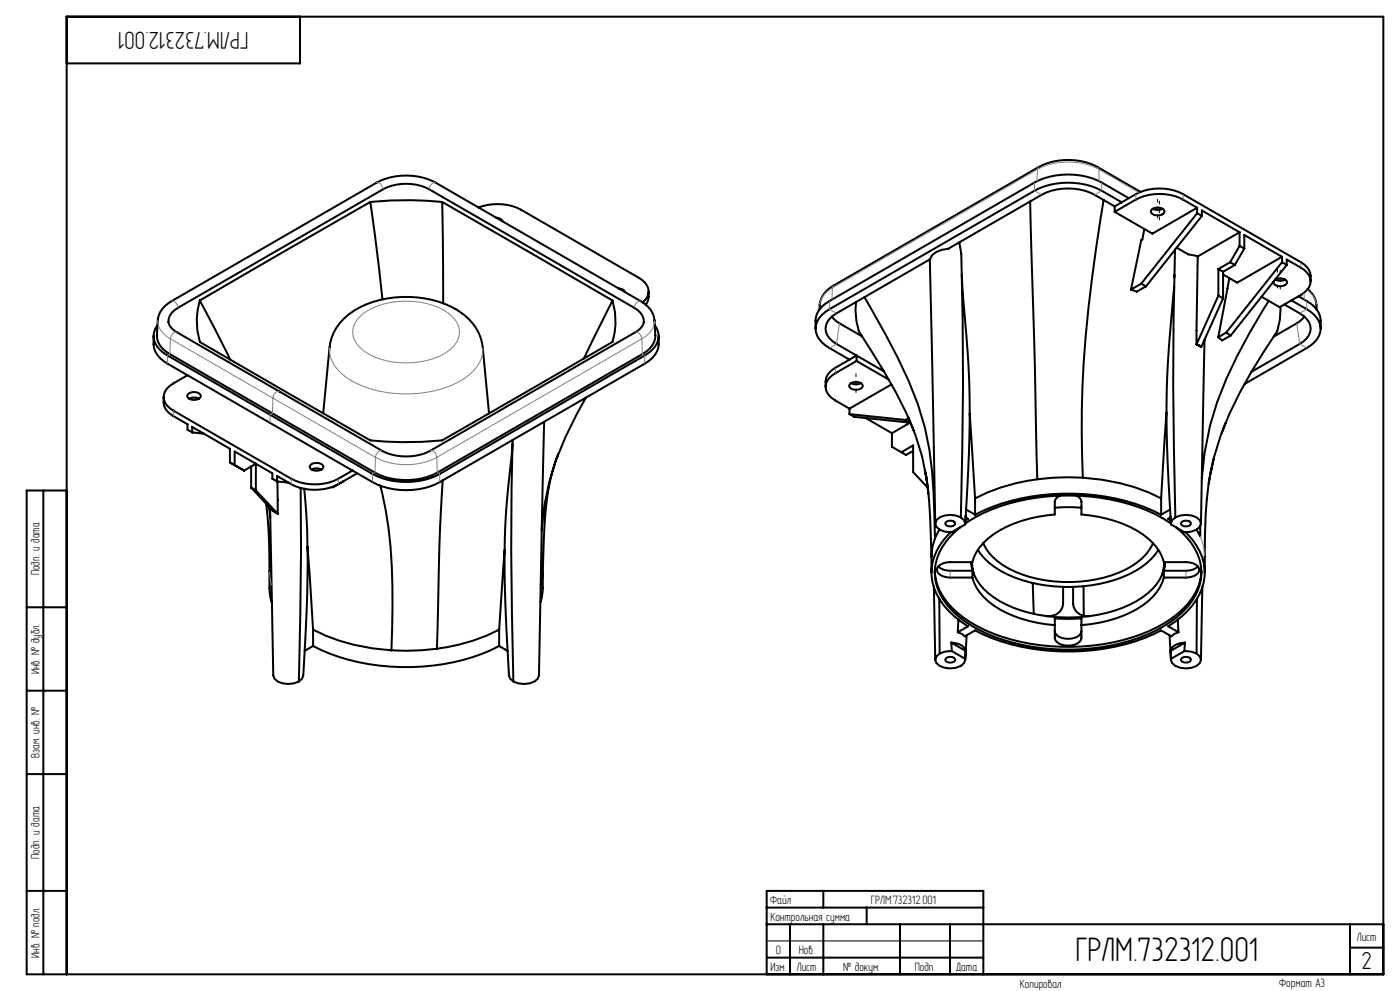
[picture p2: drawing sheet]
<svg xmlns="http://www.w3.org/2000/svg" width="420mm" height="297mm" viewBox="0 0 420 297" stroke-linecap="round" stroke-linejoin="round" font-family="sans-serif">
<path d="M347.3 65.4v-5.6M347.8 65.9v-5.6M383.2 86.3v-5.6M384.1 86.6v-5.6M256.8 117.6v-5.6" fill="none" stroke="#000" stroke-width=".3" stroke-dasharray="15.2 1.3 1.3 1.3" stroke-dashoffset="14.3"/>
<path d="M230 282h65" fill="none" stroke="#000" stroke-width=".3"/>
<g fill="none" stroke="#000" stroke-width=".6">
<path d="M90 5v14h-70M331.1 59.9a410.5 410.5 0 0 0-6.6 69.9l.3 13.4M338.6 59.4l-8.1-4.7a22.3 22.3 0 0 0-20.1 0l-61.6 35.5a7.5 7.5 0 0 0-4.1 8.3M342.2 57.5l-12.9-7.4a19.4 19.4 0 0 0-17.7 0l-61.5 35.5a7.4 7.4 0 0 0-4.2 5.8l-.1 1.4M111.1 60.5a108.3 108.3 0 0 1 21.6 0M111.1 60.5l-51.2 29.6M111.1 60.5l3.6 29.2M132.7 60.5l51.1 29.6M132.7 60.5l.3 30.4M143.6 62.2a15.9 15.9 0 0 1 12.7 .7l35.4 20.4a4.4 4.4 0 0 1 2.4 5.8l-1.3 1.5M148.9 65.2a1.97 1.97 0 0 1 1.8 1.1M278.9 77.7l1.7 79.2"/>
<path d="M287.8 72.6l.6 3.4a1339 1339 0 0 1-.1 79.1M309 60.4l2.2 83.2M334.4 61.9l-6-3.5a17.6 17.6 0 0 0-15.9 0l-28.1 16.2a5.5 5.5 0 0 0-5.4 3.1l-28 16.2a4.9 4.9 0 0 0-2.8 6.6l.7 .9 2.1 1.7 14.2 8.2M334.4 61.9l6.4-3.7a15.6 15.6 0 0 1 14.1 0l35.4 20.4a5.2 5.2 0 0 1 2.9 5.7M334.4 61.9v1.6M336.5 60.6a31.1 31.1 0 0 0-10.6-5.2 22.6 22.6 0 0 0-15.5 1.8l-61.6 35.5a6.7 6.7 0 0 0-4 6.9 7.6 7.6 0 0 0 4 4.7l6 3.5M343.3 68.6l-.6 3.1-.3 .2-3.1 14.9M345.4 62.9a2.77 2.77 0 0 1 3.9 .2 1.74 1.74 0 0 1-2.5 1.4 1.23 1.23 0 0 1-1.4-1.6zM345.8 62.6a3.2 3.2 0 0 0 3 0M352.5 74.8a1340.4 1340.4 0 0 0 .1 80.3M353 74.2l3.5 2 2.8 .7M359.1 62.3a19.5 19.5 0 0 0-9.7-4.1 15.1 15.1 0 0 0-8.6 1.6l-6.4 3.7"/>
<path d="M359.1 62.3l-13.4 7.7-11.3-6.5M359.1 62.3v1.6M359.1 63.9l-16.7 21.1M359.1 63.9l1.5 .8M359.3 76.9l-.3 26.3M360.6 64.7v-1.6l11.3 6.5M360.6 64.7l-16.8 21.1M369 78.6l-3.5 2M369 78.6l1.5 .8M370.5 79.4l-3.6 2.1M371.9 69.6l-12.6 7.3M371.9 69.6v4.1"/>
<path d="M371.9 73.7l-2.9 4.9M371.9 73.7l1.4 .8M373.3 74.5v-4.1l11.3 6.6M373.3 74.5l-2.8 4.9M384.6 77l-13.4 7.7-4.3-2.4M384.6 78.6l1.4 .8M384.6 77v1.6M384.6 78.6l-16.8 21.1M386 79.4v-1.6l4.3 2.4a4.4 4.4 0 0 1 2.4 5.9l-1.4 1.6-7.4 4.4-5.4-3.2M386 79.4l-16.7 21.1M47.2 97.4a5.3 5.3 0 0 0 .8 7.4l2.2 1.7 61.6 35.5a22.3 22.3 0 0 0 20.1 0l61.5-35.5a6.7 6.7 0 0 0 4.1-6.9l-1.1-2.2M49.7 91.5l1.8-1.2 61.5-35.5a19.4 19.4 0 0 1 17.7 0l61.5 35.5a7.3 7.3 0 0 1 4.2 5.8l.2 4.4a6.4 6.4 0 0 1-3.9 5.6l-61.5 35.5a20.7 20.7 0 0 1-18.7 0l-61.6-35.5a6.4 6.4 0 0 1-3.8-5.6l.2-4.5a6.1 6.1 0 0 1 2.4-4.5z"/>
<path d="M50.5 96.5a4.6 4.6 0 0 1 2.9-4.2l61.5-35.6a15.3 15.3 0 0 1 13.9 0l61.5 35.6a4.6 4.6 0 0 1 2.8 4.2M50.5 96.5a4.3 4.3 0 0 0 2.6 3.1l61.5 35.5a16.2 16.2 0 0 0 14.5 0l61.8-35.7a4.3 4.3 0 0 0 2.2-2.9M59.9 90.1a21.3 21.3 0 0 0 .1 12.4l51.1 29.5a108.3 108.3 0 0 0 21.5 0l51.1-29.5a21.3 21.3 0 0 0 .1-12.4M59.9 90.1l9.2 17.7M183.8 90.1l-8.7 17.4M185.6 86.5a1.97 1.97 0 0 1 1.9 1.1M194.6 87.3a4.9 4.9 0 0 1-.9 4M249.6 94.9l1.2 1.3 1 .7 6.8 3.9M256.8 90.5l-.2 2.5 .3 3.1 .7 3.2a214.4 214.4 0 0 1 14.3 24.4 70.3 70.3 0 0 1 6.6 24.3M259.3 89.1a265.8 265.8 0 0 1 13.3 25.1 85.1 85.1 0 0 1 7.5 33.8l.4 13.4M288.5 82.4l.2 4a346.7 346.7 0 0 1 2 49.6l-1.1 21M342.4 85l-3.1 1.8"/>
<path d="M342.4 85l1.4 .8M343.8 85.8l-2.8 1.6-1.7-.6M352.3 86a338.1 338.1 0 0 0-1.2 68.3M352.3 82.4v.7M365.5 80.6v8M365.5 88.6l-6.5 14.6M365.5 88.6l1.4 .8M365.5 80.6l1.4 .9M366.9 89.4l-6.5 14.6-1.4-.8M366.9 81.5v7.9M367.8 99.7l1.5 .8M367.8 99.7l-2.3 1.4"/>
<path d="M368.8 83.3l-3.3 17.8M380.6 90.2a168.4 168.4 0 0 0-15.4 30.3l-2.2 7-1.6 8.2-.9 7.7M382.5 83.9l.1-.1a2.77 2.77 0 0 1 3.5 .5 1.74 1.74 0 0 1-2.6 1.5 1.37 1.37 0 0 1-1.4-1.4M382.6 83.8a3.2 3.2 0 0 0 3 0M384.1 91.9l-.2 4-.7 3.4a151.7 151.7 0 0 0-17 31.2l-2 6.6-.8 4M385.3 91.2l4.6 2.7a4.9 4.9 0 0 1 2.7 6.6l-1.5 1.8-1.2 .8-14.5 8.3M387.4 90a19 19 0 0 1 7.7 5.3 5.6 5.6 0 0 1-1.8 8.2l-19.9 11.6M389.6 88.8a12.7 12.7 0 0 1 6.1 5.1l.5 2.1v2.5M391.3 94.9l-1.2 1.3-1.1 .7-6.9 4M392.3 86.6a6.4 6.4 0 0 1 2.6 4.7M394.9 91.3l.1 1.5M46.1 100.7a7.4 7.4 0 0 0 4.1 8.3l61.6 35.5a22.3 22.3 0 0 0 20.1 0l61.5-35.5a7.5 7.5 0 0 0 4.2-8.3"/>
<path d="M49.1 119a5.2 5.2 0 0 0 2.9 5.7l4.3 2.4v1.7l1.4 .8M56.3 112.5l-4.3 2.4a4.4 4.4 0 0 0-2.4 5.9l.6 .8 1.8 1.5 35.4 20.4a15.6 15.6 0 0 0 14.1 0l4.2-2.5M56.3 118.2a2.77 2.77 0 0 1 3.9 .2 1.74 1.74 0 0 1-2.5 1.4 1.23 1.23 0 0 1-1.4-1.6zM56.7 119.5a3.2 3.2 0 0 1 3 0M98.9 104l-1.9 19.9M98.9 104.1a15.2 15.2 0 0 1 9.3-12.1 31.9 31.9 0 0 1 29.5 1.2 14.6 14.6 0 0 1 7.1 10.8l1.9 19.9M175.8 119.2a106 106 0 0 0-11 25.2l-1.4 6.5-.9 8.1M254.9 115.1a2.77 2.77 0 0 1 3.9 .2 1.74 1.74 0 0 1-2.5 1.5 1.23 1.23 0 0 1-1.4-1.7zM255.3 114.8a3.2 3.2 0 0 0 3 0M257 108.2l-6.4 3.7a4.4 4.4 0 0 0-2.4 5.8l1.4 1.6 5.2 3.2M257 108.2v-1.6l-6.4 3.6a5.2 5.2 0 0 0-2.9 5.7M257 108.2l9.6 5.5"/>
<path d="M267.4 115.2l-12.6 7.3M359.8 103.5l-.1 .1M361.4 101.8l-1.1 55.1M369.3 100.5l-2.7 1.5-1.1-.9M57.7 129.6v-1.6l11.3 6.5v4.1l4.2 2.4 3.6-2v8M57.7 129.6l3.4 .4M70.4 139.4v-4.1l11.3 6.5v1.7l1.4 .8M75.3 139.8v6.3M93.1 139.4a2.77 2.77 0 0 1 3.8 .2 1.74 1.74 0 0 1-2.5 1.4 1.23 1.23 0 0 1-1.3-1.6zM153.7 133v.9a299 299 0 0 0-1.4 61l.4 7.6M153.8 131.9a1238.5 1238.5 0 0 0 .2 72.3M163.2 126.4l-1.5 76a4 4 0 0 1-4.5 2.6l-1.7-.2-1.5-.6"/>
<path d="M167.4 136.2a64.5 64.5 0 0 0-4.1 21.7l-.5 13.9-.6 3.5M254.8 122.5v1.6M254.8 124.1l16.8 1.8M254.8 124.1l1.5 .8 16.7 1.8M259.7 125.3l7.9 4.5M267.6 129.8v4.1l4.2 2.5 2.1-1.3M270.4 135.5l3.5-2v8l4.4 4.7M271.6 125.9l1.4 .8M272.4 124.9l1.8 4.4M272.6 125.3l-1 .6M273 126.7l-5.4 3.1M290.9 123.9l1.6 25.5"/>
<path d="M350 123.5l-1.7 25.9M364.1 137.5l-1.5 7.4M367.6 126.8l-1.1 3M13 147v145M20 147h-12v145h407v-287h-395v287M75.3 146.1l1.5 .9M75.3 146.1l6.6 7.1 1.4 .8M76.8 147l6.5 7M79.8 151a184.5 184.5 0 0 1 1.1 26.2l.6 3.4M80.6 151.7l.5 3.3M81 152.2l1 50.2a4 4 0 0 0 4.5 2.6l1.7-.2 1.5-.6M82.5 153.4l.1 .2"/>
<path d="M83.1 144.3l3.5 .4M83.2 144.3l.1 9.7M90.2 146.2l.1 18.6-.6 39.4M91.3 146.4a246.1 246.1 0 0 1 .4 42.7l-.7 13.4-.4 .9-.9 .8M93.5 140.7a3.2 3.2 0 0 1 3 0M103 144.3l-3.1 1.7h-.4M107.2 141.8l-5.7 3.3a15.6 15.6 0 0 1-14.1 0l-4.3-2.4v1.6M114.1 145.5a130.6 130.6 0 0 1 3.6 36.6l-.3 12.8M132.8 144a788.6 788.6 0 0 0-1.5 44l-.2 6.4M277.5 140.9l.5 3.1M277.7 141.9a153.7 153.7 0 0 1 1.7 25M280.9 155.9a6.2 6.2 0 0 1 8.3 0l.4 1.3-4 2.3a5.7 5.7 0 0 1-4.7-1.6l-.3-1z"/>
<path d="M281.9 158.7l-1.4 2.7M283.7 156.6a1.87 1.87 0 0 1 2.9 .3 1.73 1.73 0 0 1-3 0zM285.2 159.5a15.6 15.6 0 0 0-4.2 18.5 24.6 24.6 0 0 0 9.4 9.7l-3.1 1.8M289.7 155.1l.7 .4-.8 .5M289.7 154.6v.4M289.8 152.7l2.7 1.6M292.5 154.3a65.1 65.1 0 0 1 45.2-4.2 50 50 0 0 1 10.6 4.2M292.5 149.4v4.9M311.2 143.6a57 57 0 0 0-18.7 5.8M316.4 152.2l4-.2 4 .2M318 148.5a2.28 2.28 0 0 0-1.6 1.9v3.8a34 34 0 0 0-21.3 8.4 12.8 12.8 0 0 0-3.4 5.9h-6.6a3.5 3.5 0 0 0-4 2.3 3.5 3.5 0 0 0 4 2.3h6.6M322.9 148.5a2.28 2.28 0 0 1 1.5 1.9v3.8a34 34 0 0 1 21.4 8.4 12.8 12.8 0 0 1 3.4 5.9h6.6a3.5 3.5 0 0 1 4 2.3 3.5 3.5 0 0 1-4 2.3h-6.6"/>
<path d="M324.8 143.2h-9l-4.6 .4M324.8 143.2a58.7 58.7 0 0 1 23.5 6.2M348.3 149.4v4.9M351 152.7l-2.7 1.6M351.1 154.6l.1 .4M351.2 154.8l.1 2.2M351.2 155.1l-.7 .4 .8 .5M351.3 156.9a54.6 54.6 0 0 0-30.5-8.4 55.1 55.1 0 0 0-31.3 8.4M352.6 155.1a6.5 6.5 0 0 1 7.3 .8l.4 1-.4 1-.9 .8M352.6 155.1l-1 .8-.3 1.3 4 2.3 2.2-.2 1.5-.6M352.8 158a17.3 17.3 0 0 1 7.5 15.2 19.4 19.4 0 0 1-9 13.1 56.2 56.2 0 0 1-32.8 8.4 54.3 54.3 0 0 1-29.4-8.8 18.9 18.9 0 0 1-8.6-13.2 16.5 16.5 0 0 1 6.3-13.6l1.2-1M354.4 156.6a1.87 1.87 0 0 1 2.9 .3 1.73 1.73 0 0 1-3 0z"/>
<path d="M355.6 159.5a15.6 15.6 0 0 1 4.3 18.5 24.6 24.6 0 0 1-9.4 9.7l3 1.8M360.1 157.5v3.2l-1.1-2M362.1 149.2l-.1 .5M363.4 140.6a119.5 119.5 0 0 0-2 26.2M92.2 163.8l1.7 24.9M151.4 164.8l-1.7 23.9M162.8 171.6a24.8 24.8 0 0 1-.6 8.8M279.4 166.7v4.9M280.2 175.7l.4 22.1M280.4 171.2a17.2 17.2 0 0 0 6.8 12.5 47.8 47.8 0 0 0 25.1 9.7 62.4 62.4 0 0 0 34.7-5.4 24.9 24.9 0 0 0 12.4-12.1l.6-1.8 .4-2.9M280.5 161.4l-.8 2.6-.3 2.7M281.5 169.8a4.4 4.4 0 0 0 3.6 1.2h6.6"/>
<path d="M281.8 179.3l.1 16.6M291.4 168.5l.3 2.5M291.5 168.5l.1 1.7 .6 1.9M291.6 168.5l.6 3.6M291.7 173.1a17.3 17.3 0 0 0 10.2 10.6 41.7 41.7 0 0 0 14.5 3.7M291.7 171v2.1M292.2 172.1a20.1 20.1 0 0 0 11.9 10.1 42.1 42.1 0 0 0 9.8 2.4M293.3 164.8a23.3 23.3 0 0 0 13.1 9 45.1 45.1 0 0 0 12.5 2.1M295 162.8a17.2 17.2 0 0 0 9.8 8.7 41.3 41.3 0 0 0 34.6-1.7 15.1 15.1 0 0 0 6.5-7M309.8 174.7l.3 9.2M318.9 175.9h3M318.9 175.9v5a4.1 4.1 0 0 1-5 3.7"/>
<path d="M321.9 175.9v5a4.1 4.1 0 0 0 5 3.7M325.1 175.6l.1 8.9M347.5 164.8a23.3 23.3 0 0 1-13.1 9 45.1 45.1 0 0 1-12.5 2.1M348.7 172.1a20.1 20.1 0 0 1-11.9 10.1 42.1 42.1 0 0 1-9.9 2.4M349.2 173.1a17.3 17.3 0 0 1-10.2 10.6 41.8 41.8 0 0 1-14.6 3.7M349.2 171v2.1M349.2 168.5l-.5 3.6M349.4 168.5l-.2 2.5M349.4 168.5l-.2 1.7-.5 1.9M359.1 179.4l-.1 16.5M359.4 169.8a4.4 4.4 0 0 1-3.6 1.2h-6.6M360.7 175.9l-.4 21.9"/>
<path d="M361.4 166.7v4.9M8 182h12M93.9 188.7a56.7 56.7 0 0 0 23.5 6.2M93.9 193.6a65.1 65.1 0 0 0 45.2 4.1 49.9 49.9 0 0 0 10.6-4.1M93.9 193.6l-2.5 1.5M93.9 188.7v4.9M131.1 194.4l-4.6 .5h-9.1M149.7 188.7a55 55 0 0 1-18.6 5.7M149.7 193.6l2.6 1.5M149.7 188.7v4.9M281.9 195.9l-1 .8-.3 1a4 4 0 0 0 4.5 2.6 4 4 0 0 0 4.5-2.6v-.3M283.7 197.4a1.87 1.87 0 0 1 2.9 .3 1.73 1.73 0 0 1-3 0z"/>
<path d="M285.4 192.6a5.3 5.3 0 0 1 4 1.6l.3 .9M285.4 192.6l.2 2.5M285.4 192.6l4.3 2.5M285.6 195.1l-2.2 .2-1.5 .6M285.6 195.1l4 2.3M287.3 189.5l1.3 .5 .9 .7 3-1.8a65.1 65.1 0 0 0 45.2 4.2 49.9 49.9 0 0 0 10.6-4.2l3.1 1.8 .9-.7 1.2-.5M287.5 185.6l-.2 3.9M289.7 195.1l-.1 2.3M290 190.4l-.4 7.4M313.9 184.6a49.8 49.8 0 0 0 13 0M316.4 185.3l4 .2 4-.2v5.9a3.5 3.5 0 0 1-4 2.3 3.5 3.5 0 0 1-4-2.3zM316.4 189.1a3.5 3.5 0 0 0 4 2.4 3.5 3.5 0 0 0 4-2.4"/>
<path d="M350.9 190.4l.4 7.4M351.1 195.1l.2 2.3M353.3 185.7l.2 3.8M354.4 197.4a1.87 1.87 0 0 1 2.9 .3 1.73 1.73 0 0 1-3 0zM355.3 195.1l2.2 .2 1.5 .6M355.3 195.1l-4 2.3M355.5 192.6a4.1 4.1 0 0 0-4.4 2.5M355.5 192.6l-.2 2.5M355.5 192.6l-4.4 2.5M359 195.9l.9 .8 .4 1a4 4 0 0 1-4.5 2.6 4 4 0 0 1-4.5-2.6v-.3M8 207h12M152.7 202.1l.3 1.3 1 .8"/>
<path d="M8 232h12M8 267h12M230 277h185M230 272h65M237 277v15M247 267v5M247 277v15M260 272v5M270 277v15M285 277v15M405 277v15M230 292v-25h65v25"/>
<path d="M230 287h65M405 284h10"/>
</g>
<g fill="none" stroke="#808080" stroke-width=".3">
<path d="M113 54.8a1.72 1.72 0 0 1 1.9 1.9M130.7 54.8a1.72 1.72 0 0 0-1.9 1.9M310.4 54.7v2.5l2.1 1.2M311.2 50.8a20.3 20.3 0 0 1 18.4 0M311.2 50.8l-.1 3.5M311.2 50.8l-61.5 35.5M311.6 50.1l-.4 .7M329.3 50.1l.3 .7M329.6 50.8l.2 3.5M329.6 50.8l12.1 6.9M330.5 54.7v2.5l-2.1 1.2M340.8 58.2v1.6"/>
<path d="M354.9 58.2v1.6M390.3 78.6v1.6M47.3 96a6.3 6.3 0 0 0 3.8 5.6M51.5 90.3a1.72 1.72 0 0 1 1.9 2M53.1 99.6a1.72 1.72 0 0 0-2 2M107.8 95a20 20 0 0 1 14.8-4.7 20 20 0 0 1 13 4.5 6.1 6.1 0 0 1-.3 9.7 22.9 22.9 0 0 1-19 3.7 13.4 13.4 0 0 1-10.1-6.6 6 6 0 0 1 1.6-6.6zM190.6 99.6a1.72 1.72 0 0 1 1.9 2M192.2 90.3a1.72 1.72 0 0 0-1.9 2M196.4 96.1a6.3 6.3 0 0 1-3.9 5.5M248.8 90.2v2.5l2.2 1.2M249.7 86.3a6.5 6.5 0 0 0-3.8 5M249.7 86.3l-.1 3.5"/>
<path d="M250.1 85.6l-.4 .7M251.8 96.9l-.8 6.2-2.2 1.2M389 96.9l.9 6.2 2.1 1.2M391.2 87.8l.1 2M392 90.2v2.5l-2.1 1.2M392.1 86.9a6.1 6.1 0 0 1 2.8 4.4M51.1 101.6l61.5 35.5M51.1 101.6l-.2 4.5-.7 .4v2.5M83.8 117.3a1.72 1.72 0 0 0-1.9 2l-.2 4.6-.7 .4v2.4M98.9 104a10.1 10.1 0 0 0 5.1 9.2 35 35 0 0 0 27.9 3.5 18.9 18.9 0 0 0 11.9-8 8.1 8.1 0 0 0 1-4.7M192.5 101.6l-61.5 35.5M192.5 101.6l.2 4.5 .7 .4v2.5"/>
<path d="M250.6 110.2v1.7M52 123.1v1.6M112.6 137.1a20.3 20.3 0 0 0 18.4 0M112.6 137.1l-.1 4.5-.7 .4v2.5M114.6 135.1a1.72 1.72 0 0 0-2 2M129.1 135.1a1.72 1.72 0 0 1 1.9 2M131 137.1l.2 4.5 .7 .4v2.5M87.4 143.5v1.6M101.5 143.5v1.6M80.8 171.4l.4 3 .3 .9M285.1 171v2.1M355.8 171v2.1"/>
<path d="M360.1 160.7l1 3 .3 3"/>
</g>
<text font-size="11" x="322.6" y="288">ГРЛМ.732312.001</text>
<g font-size="7.8">
<text x="74.5" y="9.5" transform="rotate(-180 74.5 9.5)">ГРЛМ.732312.001</text>
<text x="408.4" y="290.5">2</text>
</g>
<g font-size="3.9">
<text x="11.9" y="172.4" transform="rotate(-90 11.9 172.4)">Подп. и дата</text>
<text x="11.9" y="202.1" transform="rotate(-90 11.9 202.1)">Инв. № дубл.</text>
<text x="11.9" y="227.2" transform="rotate(-90 11.9 227.2)">Взам. инв. №</text>
<text x="11.9" y="257.4" transform="rotate(-90 11.9 257.4)">Подп. и дата</text>
<text x="231.1" y="270.9">Файл</text>
<text x="231.1" y="275.9">Контрольная сумма</text>
<text x="261.2" y="270.9">ГРЛМ.732312.001</text>
<text x="407" y="281.9">Лист</text>
<text x="11.9" y="287.1" transform="rotate(-90 11.9 287.1)">Инв. № подл.</text>
<text x="232.7" y="285.9">0</text>
<text x="239.6" y="285.9">Нов.</text>
<text x="231.1" y="290.9">Изм.</text>
<text x="239" y="290.9">Лист</text>
<text x="253" y="290.9">№ докум.</text>
<text x="274.4" y="290.9">Подп.</text>
<text x="286.9" y="290.9">Дата</text>
<text x="306" y="296">Копировал</text>
<text x="383.8" y="295.9">Формат A3</text>
</g>
</svg>
